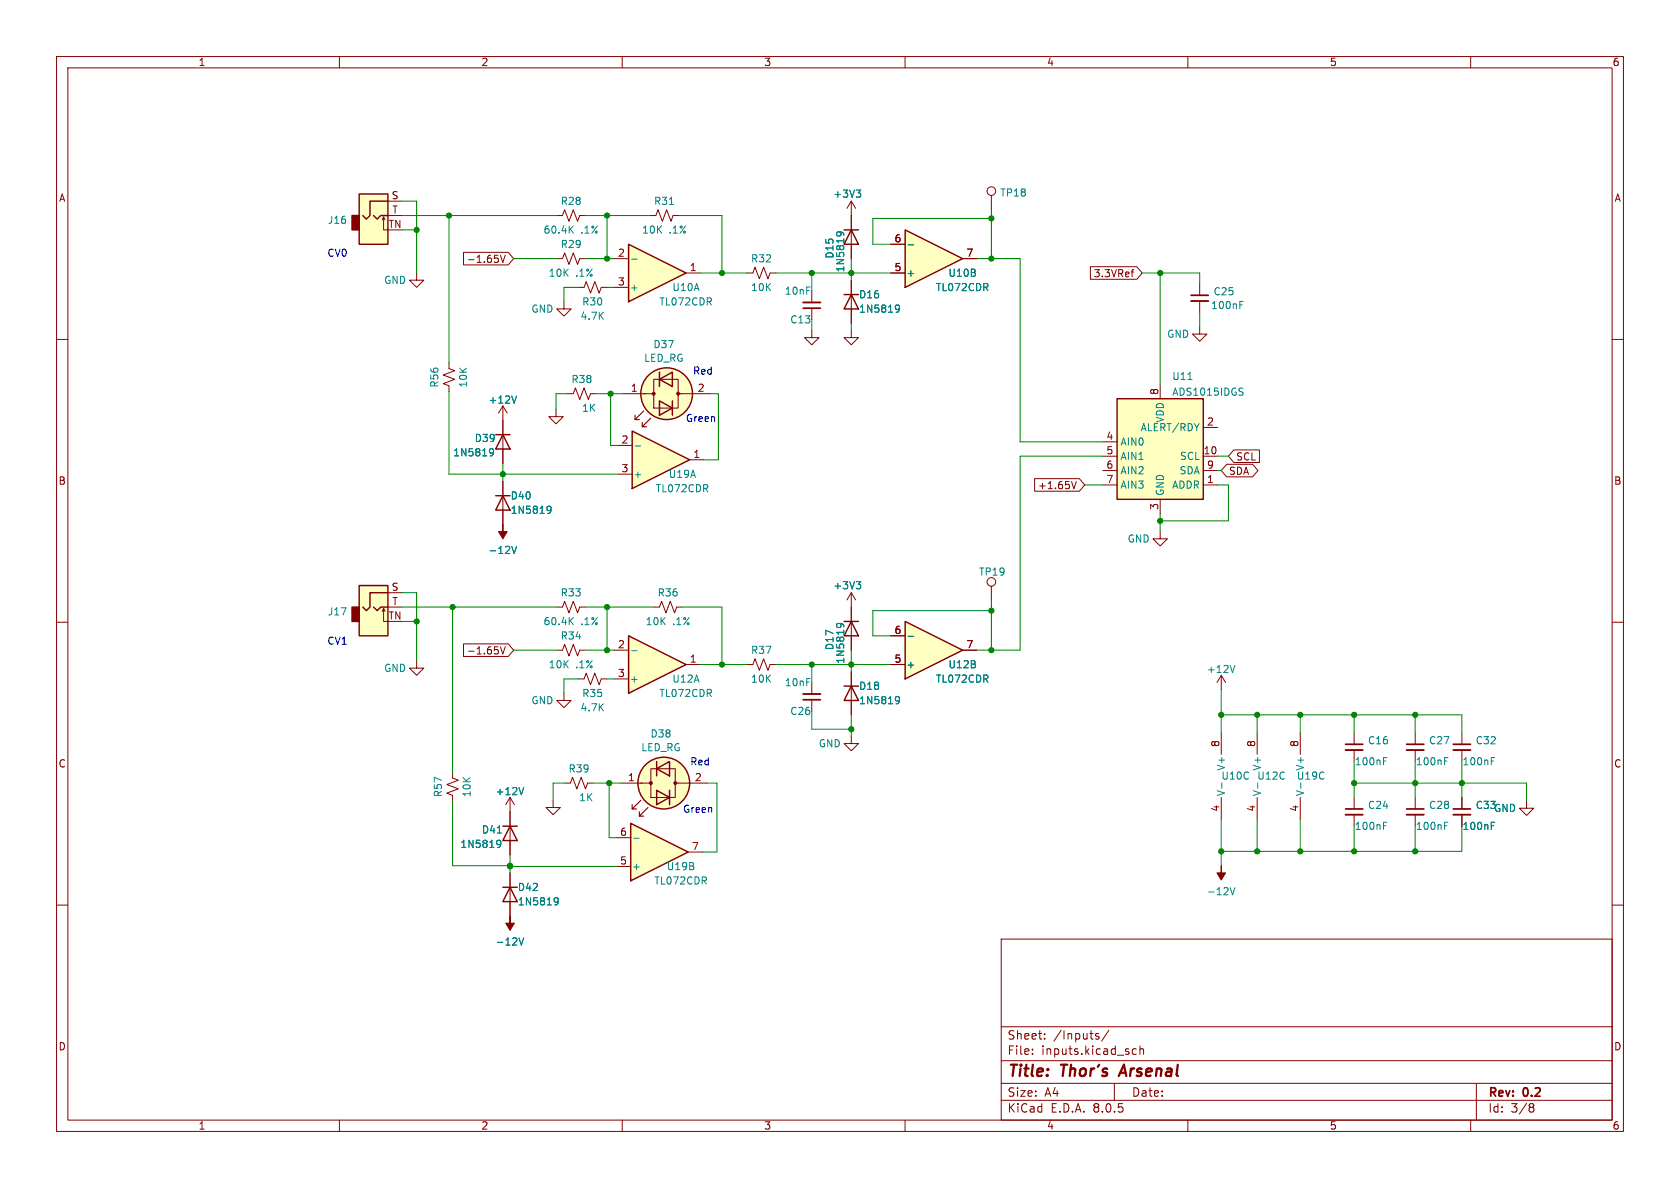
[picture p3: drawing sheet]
<svg xmlns="http://www.w3.org/2000/svg" width="297mm" height="210mm" viewBox="0 0 297 210" stroke-linecap="round" stroke-linejoin="round" font-family="sans-serif">
<g fill="none" stroke="#840000" stroke-width=".18">
<path d="M10 10h277v190h-277zM12 12h273v186h-273zM60 10v2M110 10v2M160 10v2M210 10v2M260 10v2M175.3 34.5v2.6M10 60h2M285 60h2M110.2 69.6h3.8M115.6 67.1h4.3v5h-4.3z"/>
<path d="M119.9 69.6h5.6M10 110h2M285 110h2M250.2 129.5v2.1M250.2 132.6v2M10 160h2M90.2 141l-.8 1.2M90.2 141v2.5M90.2 141l.7 1.2M250.2 141v2M250.2 144v2.1M285 160h2"/>
<path d="M177 166h108v32h-108zM60 198v2M110 198v2M160 198v2M177 194.5h108M177 191.5h108M177 187.5h108M177 181.5h108M182.5 186.3v.1M182.5 185.5v.1M184.7 183.6v.1M184.7 182.8v.1"/>
<path d="M193.7 183.1l.5 .2 .1 .1-.1 .2-.4 .1M193.7 182.8h.5M196 182.1l-1.3 2M197 191.5v3M200.9 185.5l-.4-.1-.3 .3v.4l.1 .2h.6M201.5 185.5l.2-.1 .4 .1 .1 .9M201.5 184.9v1.5M210 198v2M260 198v2M261 191.5v6.5M270.6 195.1h.3l.3 .3-.3 .3M270.6 195.7h.3"/>
<path d="M270.9 195.7l.2 .2 .1 .4-.3 .3h-.3"/>
<circle cx="175.3" cy="33.8" r=".76"/>
</g>
<path d="M198.7 188.2l-.9 2" fill="none" stroke="#840000" stroke-width=".4"/>
<path d="M248.7 132.6h3M248.7 144h3" fill="none" stroke="#840000" stroke-width=".33"/>
<path d="M248.7 131.6h3M248.7 143h3" fill="none" stroke="#840000" stroke-width=".3"/>
<path d="M92.6 139.2l-.4 1.3M255.4 134.5h.4M255.4 133.9h.6M255.4 146h.4M255.4 145.4h.6" fill="none" stroke="#008484" stroke-width=".18"/>
<circle cx="117.9" cy="69.6" r="4.6" fill="#ffffc2" stroke="#ffffc2" stroke-width=".18"/>
<g fill="#840000" stroke="#840000" stroke-width=".18">
<path d="M113.8 69.6h1.8z"/>
<circle cx="119.9" cy="69.6" r=".25"/>
<circle cx="115.6" cy="69.6" r=".25"/>
</g>
<g fill="none" stroke="#840000" stroke-width=".25">
<path d="M116.6 67.1l2.3-1.3v2.5zM116.6 70.9l2.3 1.2-2.3 1.3zM116.6 65.8v2.5M118.9 70.9v2.5"/>
<circle cx="117.9" cy="69.6" r="4.6"/>
</g>
<path d="M112.3 73.4v.8M113.5 74.7v.7M113.8 72.6l-1.5 1.6h.7M115.1 73.9l-1.6 1.5h.8" fill="none" stroke="#840000" stroke-width=".2"/>
<path d="M111.1 43.2l10.2 5.1-10.2 5z" fill="#ffffc2"/>
<path d="M111.1 43.2l10.2 5.1-10.2 5zM149.2 40.6h2.6M150.5 40.6l1.3 2.6h-2.6zM149.2 121.3h2.6M150.5 121.3l1.3 2.5h-2.6z" fill="none" stroke="#840000" stroke-width=".25"/>
<g fill="none" stroke="#840000" stroke-width=".18">
<path d="M114.9 38.1h1.1l.3-1 .8 2 .8-2 .7 2 .4-1h1M150.5 35.6l-.8 1.2M150.5 35.6v10.1M150.5 35.6l.8 1.2M108.6 45.7h2.5M108.6 50.8h2.5M121.3 48.3h2.5M150.5 118.7v7.7M175.3 103.6v2.6M150.5 130.2v1.2h1.3l-1.3 1.3-1.3-1.3h1.3M215.9 129.5v3.9M215.9 141v3.8"/>
<circle cx="175.3" cy="102.9" r=".76"/>
</g>
<path d="M118.4 36.1h.7M151.4 33.6h.8l-.5 .5M151.9 34.1l.3 .2v.3l-.3 .3M111.7 45.8h.9M148 41.6l-.1-.4 .1-.1a.84 .84 0 0 1 1.2 .3v.2M148.4 41l.3 .2-.1 .4M158.4 123.2l.4-.1 .2 .2a.84 .84 0 0 1-.4 1.1h-.2M159 123.7l-.2 .2h-.4M216 138.4v1" fill="none" stroke="#008484" stroke-width=".18"/>
<path d="M160 109.9l10.2 5-10.2 5.1z" fill="#ffffc2"/>
<path d="M160 109.9l10.2 5-10.2 5.1z" fill="none" stroke="#840000" stroke-width=".25"/>
<path d="M212.1 50.2v2M212.1 53.2v2M157.5 117.5h2.5M157.5 112.4h2.5M170.2 114.9h2.5" fill="none" stroke="#840000" stroke-width=".18"/>
<path d="M219.2 53.9h.4M219.2 53.3h.6M160.5 112.5h1" fill="none" stroke="#008484" stroke-width=".18"/>
<path d="M210.6 53.2h3" fill="none" stroke="#840000" stroke-width=".33"/>
<path d="M210.6 52.2h3" fill="none" stroke="#840000" stroke-width=".3"/>
<path d="M197.5 70.5h15.2v17.8h-15.2z" fill="#ffffc2"/>
<path d="M197.5 70.5h15.2v17.8h-15.2zM149.2 109.9h2.6M150.5 109.9l1.3 2.5h-2.6z" fill="none" stroke="#840000" stroke-width=".25"/>
<g fill="none" stroke="#840000" stroke-width=".18">
<path d="M212.1 57.8v1.3h1.3l-1.3 1.2-1.3-1.2h1.3M194.9 78.1h2.6M205.1 67.9v2.6M212.7 75.6h2.6M194.9 85.7h2.6M194.9 80.6h2.6M194.9 83.2h2.6M205.1 94v1.3h1.3l-1.3 1.2-1.3-1.2h1.3M205.1 88.3v2.5M212.7 85.7h2.6M212.7 80.6h2.6M212.7 83.2h2.6"/>
<path d="M150.5 104.8v10.1M150.5 104.8l-.8 1.2M150.5 104.8l.8 1.2"/>
</g>
<path d="M210 67.1h.7M219.3 68.6l.5 .1M219.5 69.3l.3 .2-.3 .4M148 110.8l-.1-.4 .1-.1a.84 .84 0 0 1 1.2 .3v.2M148.4 110.2l.3 .2-.1 .4M151.4 102.8h.8l-.5 .5M151.9 103.3l.3 .2v.3l-.3 .3" fill="none" stroke="#008484" stroke-width=".18"/>
<path d="M160 40.6l10.2 5.1-10.2 5.1z" fill="#ffffc2"/>
<path d="M160 40.6l10.2 5.1-10.2 5.1zM87.6 87.6h2.6M88.9 87.6l1.3 2.6h-2.6z" fill="none" stroke="#840000" stroke-width=".25"/>
<path d="M157.5 48.3h2.5M157.5 43.2h2.5M170.2 45.7h2.5M88.9 85.1v7.6M215.9 119.4l-.8 1.3M215.9 119.4v2.5M215.9 119.4l.8 1.3M80 136.5v1l1 .4-2 .8 2 .7-2 .8 1 .4v1" fill="none" stroke="#840000" stroke-width=".18"/>
<path d="M160.5 43.3h1M90.5 96.6l.4 1.3 .4-1.3M96.8 89.5h.4l.2 .1a.84 .84 0 0 1-.3 1.1h-.3M97.4 90l-.2 .3-.4-.1M218.3 117.6l-.4 1.3" fill="none" stroke="#008484" stroke-width=".18"/>
<path d="M88.9 92.7v1.3h.8l-.8 1.3-.8-1.3h.8z" fill="#840000" stroke="#840000" stroke-width=".18"/>
<path d="M63.5 103.5h5.1v8.9h-5.1z" fill="#ffffc2"/>
<path d="M62.2 107.3h1.3v2.6h-1.3z" fill="#840000" stroke="#840000" stroke-width=".25"/>
<path d="M67.6 108.1l.2-.5v2.3h.8M67.8 107.6l.3 .5M68.6 104.8h2.5M68.6 107.3h2.5M222.2 129.5v3.9M229.9 129.5v3.9M222.2 141v3.8M229.9 141v3.8" fill="none" stroke="#840000" stroke-width=".18"/>
<path d="M63.5 103.5h5.1v8.9h-5.1zM66 107.3l.7 .7 .6-.7h1.3M68.6 104.8h-3.2v2.5l-.6 .7-.7-.7" fill="none" stroke="#840000" stroke-width=".25"/>
<path d="M222.3 138.4v1M230 138.4v1" fill="none" stroke="#008484" stroke-width=".18"/>
<path d="M111.8 76.2l10.1 5.1-10.1 5.1z" fill="#ffffc2"/>
<g fill="none" stroke="#840000" stroke-width=".25">
<path d="M149.2 52.1h2.6M150.5 52.1l1.3 2.5h-2.6zM87.6 76.8h2.6M88.9 76.8l1.3 2.6h-2.6zM111.8 76.2l10.1 5.1-10.1 5.1zM116.1 135.9l2.3-1.3v2.6zM116.1 139.7l2.3 1.3-2.3 1.2zM116.1 134.6v2.6M118.4 139.7v2.5M88.9 156.8h2.5M88.9 146.1h2.5M90.2 156.8l1.2 2.6h-2.5z"/>
<path d="M90.2 146.1l1.2 2.5h-2.5z"/>
<circle cx="117.3" cy="138.4" r="4.6"/>
</g>
<g fill="none" stroke="#840000" stroke-width=".18">
<path d="M98.4 38.1h1l.4-1 .8 2 .7-2 .8 2 .4-1h1M73.7 48.3v1.2h1.2l-1.2 1.3-1.3-1.3h1.3M98.4 45.7h1l.4-1 .8 2 .7-2 .8 2 .4-1h1M99.7 53.3v1.3h1.3l-1.3 1.3-1.3-1.3h1.3M102.2 50.8h1.1l.3-1 .8 2 .8-2 .7 2 .4-1h1M132.1 48.3h1l.4-1.1 .7 2.1 .8-2.1 .8 2.1 .3-1h1.1M143.5 58.4v1.3h1.3l-1.3 1.3-1.3-1.3h1.3M143.5 51.4v2.1M143.5 54.5v2M150.5 58.4v1.3h1.3l-1.3 1.3-1.3-1.3h1.3M150.5 49.5v7.7M79.4 64.1v1.1l1 .3-2 .8 2 .8-2 .7 1 .4v1"/>
<path d="M88.9 71.8l-.8 1.2M88.9 71.8v10.1M88.9 71.8l.8 1.2M98.3 72.4v1.3h1.3l-1.3 1.2-1.3-1.2h1.3M100.3 69.6h1l.4-1 .8 2 .8-2 .7 2 .4-1h1M109.2 78.7h2.6M109.2 83.8h2.6M121.9 81.3h2.6M73.7 116.8v1.3h1.2l-1.2 1.3-1.3-1.3h1.3M98.4 114.9h1l.4-1 .8 2.1 .7-2.1 .8 2.1 .4-1.1h1M98.4 107.3h1l.4-1 .8 2 .7-2 .8 2 .4-1h1M132.1 117.5h1l.4-1 .7 2 .8-2 .8 2 .3-1h1.1"/>
<path d="M99.7 122.6v1.2h1.3l-1.3 1.3-1.3-1.3h1.3M99.8 138.4h1l.4-1 .8 2 .7-2 .8 2 .4-1h1M102.2 120h1.1l.3-1 .8 2 .8-2 .7 2 .4-1h1M109.7 138.4h3.8M115.1 135.9h4.3v5.1h-4.3zM119.4 138.4h5.6M143.5 120.7v2M143.5 123.7v2M90.2 143.5v7.6M90.2 154.3v7.6"/>
</g>
<g fill="none" stroke="#008484" stroke-width=".18">
<path d="M101.4 39.9l-.8 .8M100.8 40.5l.6 .7M158.4 54l.4-.1 .2 .1a.84 .84 0 0 1-.4 1.2h-.2M159 54.5l-.2 .2-.4-.1M86.7 79.4l.3-.1 .2 .1a.84 .84 0 0 1-.3 1.2h-.2M87.3 79.9l-.3 .2-.3-.1M91.3 70l-.4 1.3M112.3 78.8h1M100.8 109.7l.6 .7M101.4 109.2l-.8 .7M87.9 147.3h.7M87.9 148.6l.4-.1 .2 .2a.84 .84 0 0 1-.3 1.1h-.3"/>
<path d="M88.5 149.1l-.2 .2h-.4M98.1 158.8l.3-.1 .2 .1a.84 .84 0 0 1-.3 1.2h-.2M98.7 159.2l-.3 .3-.3-.1M217.5 156.9l.4 1.3 .4-1.3M91.7 165.8l.5 1.3 .4-1.3"/>
</g>
<g fill="#840000" stroke="#840000" stroke-width=".18">
<path d="M215.9 153v1.3h.8l-.8 1.3-.8-1.3h.8z"/>
<path d="M90.2 161.9v1.3h.7l-.7 1.3-.8-1.3h.8z"/>
<path d="M113.3 138.4h1.8z"/>
<circle cx="119.4" cy="138.4" r=".25"/>
<circle cx="115.1" cy="138.4" r=".25"/>
</g>
<path d="M142 53.5h3M142 122.7h3" fill="none" stroke="#840000" stroke-width=".33"/>
<path d="M142 54.5h3M142 123.7h3" fill="none" stroke="#840000" stroke-width=".3"/>
<circle cx="117.3" cy="138.4" r="4.6" fill="#ffffc2" stroke="#ffffc2" stroke-width=".18"/>
<path d="M111.8 142.2v.8M113 143.5v.8M113.3 141.5l-1.5 1.5h.7M114.6 142.7l-1.6 1.6h.8" fill="none" stroke="#840000" stroke-width=".2"/>
<path d="M63.5 34.3h5.1v8.9h-5.1z" fill="#ffffc2"/>
<path d="M62.2 38.1h1.3v2.5h-1.3z" fill="#840000" stroke="#840000" stroke-width=".25"/>
<path d="M67.6 38.9l.2-.5v2.2h.8M67.8 38.4l.3 .5M68.6 35.6h2.5M68.6 38.1h2.5M115.6 107.3h1l.4-1 .7 2 .8-2 .8 2 .3-1h1" fill="none" stroke="#840000" stroke-width=".18"/>
<path d="M63.5 34.3h5.1v8.9h-5.1zM66 38.1l.7 .6 .6-.6h1.3M68.6 35.6h-3.2v2.5l-.6 .6-.7-.6" fill="none" stroke="#840000" stroke-width=".25"/>
<path d="M111.1 112.4l10.2 5.1-10.2 5.1z" fill="#ffffc2"/>
<path d="M111.1 112.4l10.2 5.1-10.2 5.1z" fill="none" stroke="#840000" stroke-width=".25"/>
<path d="M108.6 114.9h2.5M121.3 117.5h2.5M108.6 120h2.5M239.4 129.5v2.1M239.4 132.6v2M239.4 141v2M239.4 144v2.1M258.4 141v2M258.4 144v2.1M269.9 141.6v1.3h1.2l-1.2 1.2-1.3-1.2h1.3" fill="none" stroke="#840000" stroke-width=".18"/>
<path d="M111.7 115h.9M244.6 134.5h.4M244.6 133.9h.6M244.6 146h.4M244.6 145.4h.6M263.6 146h.5M263.6 145.4h.6" fill="none" stroke="#008484" stroke-width=".18"/>
<path d="M237.9 132.6h3M237.9 144h3M256.9 144h3.1" fill="none" stroke="#840000" stroke-width=".33"/>
<path d="M237.9 131.6h3M237.9 143h3M256.9 143h3.1" fill="none" stroke="#840000" stroke-width=".3"/>
<path d="M111.5 145.5l10.2 5.1-10.2 5.1z" fill="#ffffc2"/>
<path d="M111.5 145.5l10.2 5.1-10.2 5.1z" fill="none" stroke="#840000" stroke-width=".25"/>
<g fill="none" stroke="#840000" stroke-width=".18">
<path d="M150.5 38.1v2.5M81.9 44.6h8l.9 1.1-.9 1.1h-8zM88.5 45.1l.4 1.3 .4-1.3M150.5 43.2v2.5M150.5 49.5v2.6M150.5 54.6v2.6M157.5 48.3h2.5M157.5 43.2h2.5M170.2 45.7h2.5M192.8 47.1h8.2l.9 1.2-.9 1.1h-8.2zM200 48.1h.4M200.4 47.7h-.2"/>
<path d="M88.9 74.3v2.5M88.9 79.4v2.5M218.1 79.5h4.5v2.3h-4.5l-.9-1.2zM88.9 85.1v2.5M88.9 90.2v2.5M182.9 84.6h7.9l1 1.1-1 1.1h-7.9zM189.4 85.1l.5 1.3 .4-1.3M216.9 82.1h4.5l1 1.1-1 1.1h-4.5l-1-1.1zM81.9 113.8h8l.9 1.1-.9 1.1h-8zM88.5 114.3l.4 1.3 .4-1.3M150.5 107.3v2.6M150.5 112.4v2.5"/>
<path d="M150.5 118.7v2.6M157.5 117.5h2.5M157.5 112.4h2.5M170.2 114.9h2.5M150.5 123.8v2.6M258.4 129.5v2.1M258.4 132.6v2M90.2 143.5v2.6M90.2 148.6v2.5M90.2 154.3v2.5M90.2 159.4v2.5M97.8 141.5v1.2h1.3l-1.3 1.3-1.3-1.3h1.3"/>
<path d="M109 153.2h2.5M109 148.1h2.5M121.7 150.6h2.5M258.4 141v2M258.4 144v2.1"/>
</g>
<g fill="none" stroke="#008484" stroke-width=".18">
<path d="M151.4 33.6h.8l-.5 .5M151.9 34.1l.3 .2v.3l-.3 .3M148 41.6l-.1-.4 .1-.1a.84 .84 0 0 1 1.2 .3v.2M148.4 41l.3 .2-.1 .4M158.4 54l.4-.1 .2 .1a.84 .84 0 0 1-.4 1.2h-.2M159 54.5l-.2 .2-.4-.1M160.5 43.3h1M86.7 79.4l.3-.1 .2 .1a.84 .84 0 0 1-.3 1.2h-.2M87.3 79.9l-.3 .2-.3-.1M91.3 70l-.4 1.3M90.5 96.6l.4 1.3 .4-1.3M96.8 89.5h.4l.2 .1a.84 .84 0 0 1-.3 1.1h-.3"/>
<path d="M97.4 90l-.2 .3-.4-.1M148 110.8l-.1-.4 .1-.1a.84 .84 0 0 1 1.2 .3v.2M148.4 110.2l.3 .2-.1 .4M151.4 102.8h.8l-.5 .5M151.9 103.3l.3 .2v.3l-.3 .3M160.5 112.5h1M92.6 139.2l-.4 1.3M158.4 123.2l.4-.1 .2 .2a.84 .84 0 0 1-.4 1.1h-.2M159 123.7l-.2 .2h-.4M263.6 134.5h.5M263.6 133.9h.6M87.9 147.3h.7"/>
<path d="M87.9 148.6l.4-.1 .2 .2a.84 .84 0 0 1-.3 1.1h-.3M88.5 149.1l-.2 .2h-.4M98.1 158.8l.3-.1 .2 .1a.84 .84 0 0 1-.3 1.2h-.2M98.7 159.2l-.3 .3-.3-.1M112 148.2h1M263.6 146h.5M263.6 145.4h.6M91.7 165.8l.5 1.3 .4-1.3"/>
</g>
<path d="M256.9 132.6h3.1" fill="none" stroke="#840000" stroke-width=".33"/>
<path d="M256.9 131.6h3.1" fill="none" stroke="#840000" stroke-width=".3"/>
<g fill="none" stroke="#008400" stroke-width=".18">
<path d="M71.1 38.1h27.3M71.1 35.6h2.6v12.7M79.4 38.1v26M103.5 38.1h11.4M107.3 38.1v7.6M120 38.1h7.6v10.2M175.3 37.1v8.6M175.3 38.6h-21v4.6h3.2M71.1 40.6h2.6M90.8 45.7h7.6M102.2 50.8h-2.5v2.5M103.5 45.7h5.1"/>
<path d="M107.3 50.8h1.3M123.8 48.3h8.3M137.2 48.3h20.3M143.5 48.3v3.1M143.5 56.5v1.9M150.5 45.7v3.8M150.5 57.2v1.2M172.7 45.7h7.6v32.4h14.6M201.9 48.3h10.2v1.9M205.1 48.3v19.6M212.1 55.2v2.6M79.4 69.2v14.6h29.8"/>
<path d="M100.3 69.6h-2v2.8M105.4 69.6h4.8M107.9 69.6v9.1h1.3M125.5 69.6h1.5v11.7h-2.5M88.9 81.9v3.2M191.8 85.7h3.1M194.9 80.6h-14.6v34.3h-7.6M205.1 90.8v3.2M215.3 85.7h1.9v6.4h-12.1M215.3 80.6h1.9M215.3 83.2h.6M71.1 107.3h27.3"/>
<path d="M71.1 104.8h2.6v12M71.1 109.9h2.6M80 107.3v29.2M90.8 114.9h7.6M103.5 107.3h12.1M103.5 114.9h5.1M107.3 107.3v7.6M120.6 107.3h7v10.2M123.8 117.5h8.3M137.2 117.5h20.3M143.5 117.5v3.2M150.5 114.9v3.8"/>
<path d="M175.3 106.2v8.7M175.3 108h-21v4.4h3.2M99.8 138.4h-2v3.1M102.2 120h-2.5v2.6M104.9 138.4h4.8M107.3 120h1.3M107.7 138.4v9.7h1.3M125 138.4h1.7v12.2h-2.5M143.5 125.7v3.2h7M150.5 126.4v3.8M215.9 126.4h42.5v3.1M215.9 121.9v7.6"/>
<path d="M222.2 126.4v3.1M229.9 126.4v3.1M239.4 138.4h30.5v3.2M239.4 126.4v3.1M239.4 134.6v6.4M250.2 126.4v3.1M250.2 134.6v6.4M258.4 134.6v6.4M80 141.6v11.4h10.2M90.2 151.1v3.2M90.2 153.2h18.8M215.9 144.8v8.2"/>
<path d="M222.2 144.8v5.7M229.9 144.8v5.7M239.4 146.1v4.4M250.2 146.1v4.4M258.4 146.1v4.4h-42.5"/>
</g>
<g fill="#008400" stroke="#008400" stroke-width=".18">
<circle cx="150.5" cy="48.3" r=".46"/>
<circle cx="205.1" cy="48.3" r=".46"/>
<circle cx="175.3" cy="38.6" r=".46"/>
<circle cx="175.3" cy="45.7" r=".46"/>
<circle cx="143.5" cy="48.3" r=".46"/>
<circle cx="143.5" cy="117.5" r=".46"/>
<circle cx="127.6" cy="117.5" r=".46"/>
<circle cx="107.7" cy="138.4" r=".46"/>
<circle cx="90.2" cy="153" r=".46"/>
<circle cx="90.2" cy="153.2" r=".46"/>
<circle cx="229.9" cy="150.5" r=".46"/>
<circle cx="215.9" cy="126.4" r=".46"/>
<circle cx="222.2" cy="126.4" r=".46"/>
<circle cx="239.4" cy="150.5" r=".46"/>
<circle cx="250.2" cy="150.5" r=".46"/>
<circle cx="239.4" cy="138.4" r=".46"/>
<circle cx="229.9" cy="126.4" r=".46"/>
<circle cx="215.9" cy="150.5" r=".46"/>
<circle cx="222.2" cy="150.5" r=".46"/>
<circle cx="127.6" cy="48.3" r=".46"/>
<circle cx="107.9" cy="69.6" r=".46"/>
<circle cx="107.3" cy="38.1" r=".46"/>
<circle cx="107.3" cy="45.7" r=".46"/>
<circle cx="150.5" cy="128.9" r=".46"/>
<circle cx="175.3" cy="114.9" r=".46"/>
<circle cx="175.3" cy="108" r=".46"/>
<circle cx="150.5" cy="117.5" r=".46"/>
<circle cx="205.1" cy="92.1" r=".46"/>
<circle cx="80" cy="107.3" r=".46"/>
<circle cx="107.3" cy="114.9" r=".46"/>
<circle cx="107.3" cy="107.3" r=".46"/>
<circle cx="73.7" cy="109.9" r=".46"/>
<circle cx="79.4" cy="38.1" r=".46"/>
<circle cx="73.7" cy="40.6" r=".46"/>
<circle cx="88.9" cy="83.8" r=".46"/>
<circle cx="250.2" cy="126.4" r=".46"/>
<circle cx="239.4" cy="126.4" r=".46"/>
<circle cx="258.4" cy="138.4" r=".46"/>
<circle cx="250.2" cy="138.4" r=".46"/>
</g>
<g font-size="2.8" fill="#840000">
<text x="178" y="190.9">Title:</text>
<text x="187.7" y="190.9">Thor's</text>
<text x="198.9" y="190.9">Arsenal</text>
</g>
<g font-size="2.1" fill="#840000">
<text x="178" y="184">Sheet:</text>
<text x="186.2" y="184">/Inputs/</text>
<text x="178" y="186.7">File:</text>
<text x="184.1" y="186.7">inputs.kicad_sch</text>
<text x="178" y="196.9">KiCad</text>
<text x="178" y="194.1">Size:</text>
<text x="184.7" y="194.1">A4</text>
<text x="185.7" y="196.9">E.D.A.</text>
<text x="193.3" y="196.9">8.0.5</text>
<text x="200" y="194.1">Date:</text>
<text x="263" y="194.3">Rev:</text>
<text x="263" y="196.9">Id:</text>
<text x="267.1" y="196.9">3/8</text>
<text x="269.4" y="194.3">0.2</text>
</g>
<g font-size="1.8" fill="#840000">
<text x="35" y="11.9">1</text>
<text x="85" y="11.9">2</text>
<text x="135" y="11.9">3</text>
<text x="185" y="11.9">4</text>
<text x="235" y="11.9">5</text>
<text x="285" y="11.9">6</text>
<text x="10.3" y="35.9">A</text>
<text x="69.1" y="35.3">S</text>
<text x="285.3" y="35.9">A</text>
<text x="68.6" y="40.4">TN</text>
<text x="69.3" y="37.8">T</text>
<text x="82.4" y="46.7">-1.65V</text>
<text x="109.1" y="45.5">2</text>
<text x="158" y="42.9">6</text>
<text x="170.7" y="45.5">7</text>
<text x="109.1" y="50.5">3</text>
<text x="121.8" y="48">1</text>
<text x="158" y="48">5</text>
<text x="193.3" y="49.2">3.3VRef</text>
<text x="111.4" y="69.3">1</text>
<text x="123.2" y="69.3">2</text>
<text x="204.9" y="69.9" transform="rotate(-90 204.9 69.9)">8</text>
<text x="195.5" y="77.9">4</text>
<text x="213.3" y="75.3">2</text>
<text x="109.8" y="78.5">2</text>
<text x="109.8" y="83.6">3</text>
<text x="122.5" y="81">1</text>
<text x="195.5" y="80.4">5</text>
<text x="195.5" y="82.9">6</text>
<text x="212.7" y="80.4">10</text>
<text x="213.3" y="82.9">9</text>
<text x="218.4" y="81.6">SCL</text>
<text x="10.3" y="85.9">B</text>
<text x="183.4" y="86.7">+1.65V</text>
<text x="195.5" y="85.5">7</text>
<text x="213.3" y="85.5">1</text>
<text x="217.2" y="84.1">SDA</text>
<text x="285.3" y="85.9">B</text>
<text x="204.9" y="90.2" transform="rotate(-90 204.9 90.2)">3</text>
<text x="69.1" y="104.5">S</text>
<text x="69.3" y="107.1">T</text>
<text x="68.6" y="109.6">TN</text>
<text x="158" y="112.1">6</text>
<text x="82.4" y="115.9">-1.65V</text>
<text x="109.1" y="114.7">2</text>
<text x="109.1" y="119.8">3</text>
<text x="121.8" y="117.2">1</text>
<text x="158" y="117.2">5</text>
<text x="170.7" y="114.7">7</text>
<text x="10.3" y="135.9">C</text>
<text x="215.6" y="132.2" transform="rotate(-90 215.6 132.2)">8</text>
<text x="222" y="132.2" transform="rotate(-90 222 132.2)">8</text>
<text x="229.6" y="132.2" transform="rotate(-90 229.6 132.2)">8</text>
<text x="285.3" y="135.9">C</text>
<text x="110.9" y="138.2">1</text>
<text x="122.7" y="138.2">2</text>
<text x="215.6" y="143.6" transform="rotate(-90 215.6 143.6)">4</text>
<text x="222" y="143.6" transform="rotate(-90 222 143.6)">4</text>
<text x="229.6" y="143.6" transform="rotate(-90 229.6 143.6)">4</text>
<text x="109.5" y="147.8">6</text>
<text x="109.5" y="152.9">5</text>
<text x="122.2" y="150.4">7</text>
<text x="10.3" y="185.9">D</text>
<text x="285.3" y="185.9">D</text>
<text x="35" y="199.9">1</text>
<text x="85" y="199.9">2</text>
<text x="135" y="199.9">3</text>
<text x="185" y="199.9">4</text>
<text x="235" y="199.9">5</text>
<text x="285" y="199.9">6</text>
</g>
<g font-size="1.8" fill="#008484">
<text x="147.2" y="35.2">+3V3</text>
<text x="176.7" y="35">TP18</text>
<text x="57.9" y="39.8">J16</text>
<text x="96" y="41.5">60.4K</text>
<text x="99" y="36.4">R28</text>
<text x="102.7" y="41.5">.1%</text>
<text x="113.4" y="41.5">10K</text>
<text x="115.5" y="36.4">R31</text>
<text x="118.3" y="41.5">.1%</text>
<text x="99" y="44">R29</text>
<text x="132.7" y="46.6">R32</text>
<text x="147.5" y="45.8" transform="rotate(-90 147.5 45.8)">D15</text>
<text x="67.8" y="50.4">GND</text>
<text x="96.9" y="49.1">10K</text>
<text x="101.8" y="49.1">.1%</text>
<text x="111.3" y="51.7">+</text>
<text x="118.8" y="51.7">U10A</text>
<text x="132.7" y="51.7">10K</text>
<text x="138.6" y="52.3">10nF</text>
<text x="149.5" y="48.2" transform="rotate(-90 149.5 48.2)">1N5819</text>
<text x="151.8" y="52.9">D16</text>
<text x="160.1" y="49.1">+</text>
<text x="165.4" y="51.7">TL072CDR</text>
<text x="167.6" y="49.1">U10B</text>
<text x="214.4" y="52.4">C25</text>
<text x="93.8" y="55.5">GND</text>
<text x="102.5" y="56.7">4.7K</text>
<text x="102.8" y="54.2">R30</text>
<text x="116.5" y="54.2">TL072CDR</text>
<text x="139.6" y="57.4">C13</text>
<text x="151.8" y="55.5">1N5819</text>
<text x="206.2" y="59.9">GND</text>
<text x="214" y="54.8">100nF</text>
<text x="113.8" y="64.2">LED_RG</text>
<text x="115.4" y="61.7">D37</text>
<text x="77.7" y="68.6" transform="rotate(-90 77.7 68.6)">R56</text>
<text x="82.8" y="68.6" transform="rotate(-90 82.8 68.6)">10K</text>
<text x="86.3" y="71.6">+12V</text>
<text x="100.9" y="67.9">R38</text>
<text x="207.1" y="67.4">U11</text>
<text x="207.1" y="70.2">ADS1015IDGS</text>
<text x="102.8" y="73">1K</text>
<text x="201.6" y="76.4">ALERT/RDY</text>
<text x="206" y="74.8" transform="rotate(-90 206 74.8)">VDD</text>
<text x="80" y="80.9">1N5819</text>
<text x="83.8" y="78.3">D39</text>
<text x="198" y="79">AIN0</text>
<text x="198" y="81.5">AIN1</text>
<text x="208.5" y="81.5">SCL</text>
<text x="90.2" y="88.5">D40</text>
<text x="111.9" y="84.7">+</text>
<text x="115.8" y="87.2">TL072CDR</text>
<text x="118.1" y="84.7">U19A</text>
<text x="198" y="84">AIN2</text>
<text x="198" y="86.6">AIN3</text>
<text x="206" y="87.8" transform="rotate(-90 206 87.8)">GND</text>
<text x="207.1" y="86.6">ADDR</text>
<text x="208.4" y="84">SDA</text>
<text x="90.2" y="91">1N5819</text>
<text x="86.3" y="98.1">-12V</text>
<text x="173" y="102">TP19</text>
<text x="199.3" y="96.1">GND</text>
<text x="99" y="105.6">R33</text>
<text x="116.2" y="105.6">R36</text>
<text x="147.2" y="104.4">+3V3</text>
<text x="57.9" y="109">J17</text>
<text x="96" y="110.7">60.4K</text>
<text x="99" y="113.3">R34</text>
<text x="102.7" y="110.7">.1%</text>
<text x="114" y="110.7">10K</text>
<text x="118.9" y="110.7">.1%</text>
<text x="67.8" y="119">GND</text>
<text x="96.9" y="118.3">10K</text>
<text x="101.8" y="118.3">.1%</text>
<text x="132.7" y="115.8">R37</text>
<text x="147.5" y="115" transform="rotate(-90 147.5 115)">D17</text>
<text x="149.5" y="117.4" transform="rotate(-90 149.5 117.4)">1N5819</text>
<text x="160.1" y="118.3">+</text>
<text x="167.6" y="118.3">U12B</text>
<text x="213.3" y="119.2">+12V</text>
<text x="93.8" y="124.7">GND</text>
<text x="102.5" y="126">4.7K</text>
<text x="102.8" y="123.4">R35</text>
<text x="111.3" y="120.9">+</text>
<text x="116.5" y="123.4">TL072CDR</text>
<text x="118.8" y="120.9">U12A</text>
<text x="132.7" y="120.9">10K</text>
<text x="138.6" y="121.5">10nF</text>
<text x="151.8" y="122.1">D18</text>
<text x="151.8" y="124.7">1N5819</text>
<text x="165.4" y="120.9">TL072CDR</text>
<text x="114.9" y="130.6">D38</text>
<text x="139.6" y="126.6">C26</text>
<text x="241.7" y="131.8">C16</text>
<text x="252.5" y="131.8">C27</text>
<text x="260.8" y="131.8">C32</text>
<text x="100.4" y="136.8">R39</text>
<text x="113.3" y="133">LED_RG</text>
<text x="144.6" y="132.3">GND</text>
<text x="216.8" y="136.3" transform="rotate(-90 216.8 136.3)">V+</text>
<text x="223.1" y="136.3" transform="rotate(-90 223.1 136.3)">V+</text>
<text x="230.7" y="136.3" transform="rotate(-90 230.7 136.3)">V+</text>
<text x="239.4" y="135.5">100nF</text>
<text x="250.2" y="135.5">100nF</text>
<text x="258.5" y="135.5">100nF</text>
<text x="78.3" y="141" transform="rotate(-90 78.3 141)">R57</text>
<text x="83.4" y="141" transform="rotate(-90 83.4 141)">10K</text>
<text x="87.5" y="140.8">+12V</text>
<text x="102.3" y="141.8">1K</text>
<text x="215.8" y="138">U10C</text>
<text x="216.8" y="140.8" transform="rotate(-90 216.8 140.8)">V-</text>
<text x="222.2" y="138">U12C</text>
<text x="223.1" y="140.8" transform="rotate(-90 223.1 140.8)">V-</text>
<text x="229.2" y="138">U19C</text>
<text x="230.7" y="140.8" transform="rotate(-90 230.7 140.8)">V-</text>
<text x="241.7" y="143.2">C24</text>
<text x="252.5" y="143.2">C28</text>
<text x="260.8" y="143.2">C33</text>
<text x="264" y="143.7">GND</text>
<text x="85.1" y="147.5">D41</text>
<text x="239.4" y="146.9">100nF</text>
<text x="250.2" y="146.9">100nF</text>
<text x="258.5" y="146.9">100nF</text>
<text x="81.3" y="150.1">1N5819</text>
<text x="111.6" y="154">+</text>
<text x="117.8" y="154">U19B</text>
<text x="91.4" y="157.7">D42</text>
<text x="91.4" y="160.2">1N5819</text>
<text x="115.6" y="156.6">TL072CDR</text>
<text x="213.3" y="158.5">-12V</text>
<text x="87.5" y="167.4">-12V</text>
</g>
<g font-size="1.8" fill="#0000c2">
<text x="57.8" y="45.5">CV0</text>
<text x="122.4" y="66.3">Red</text>
<text x="121.2" y="74.7">Green</text>
<text x="57.8" y="114.1">CV1</text>
<text x="121.9" y="135.4">Red</text>
<text x="120.6" y="143.8">Green</text>
</g>
</svg>
